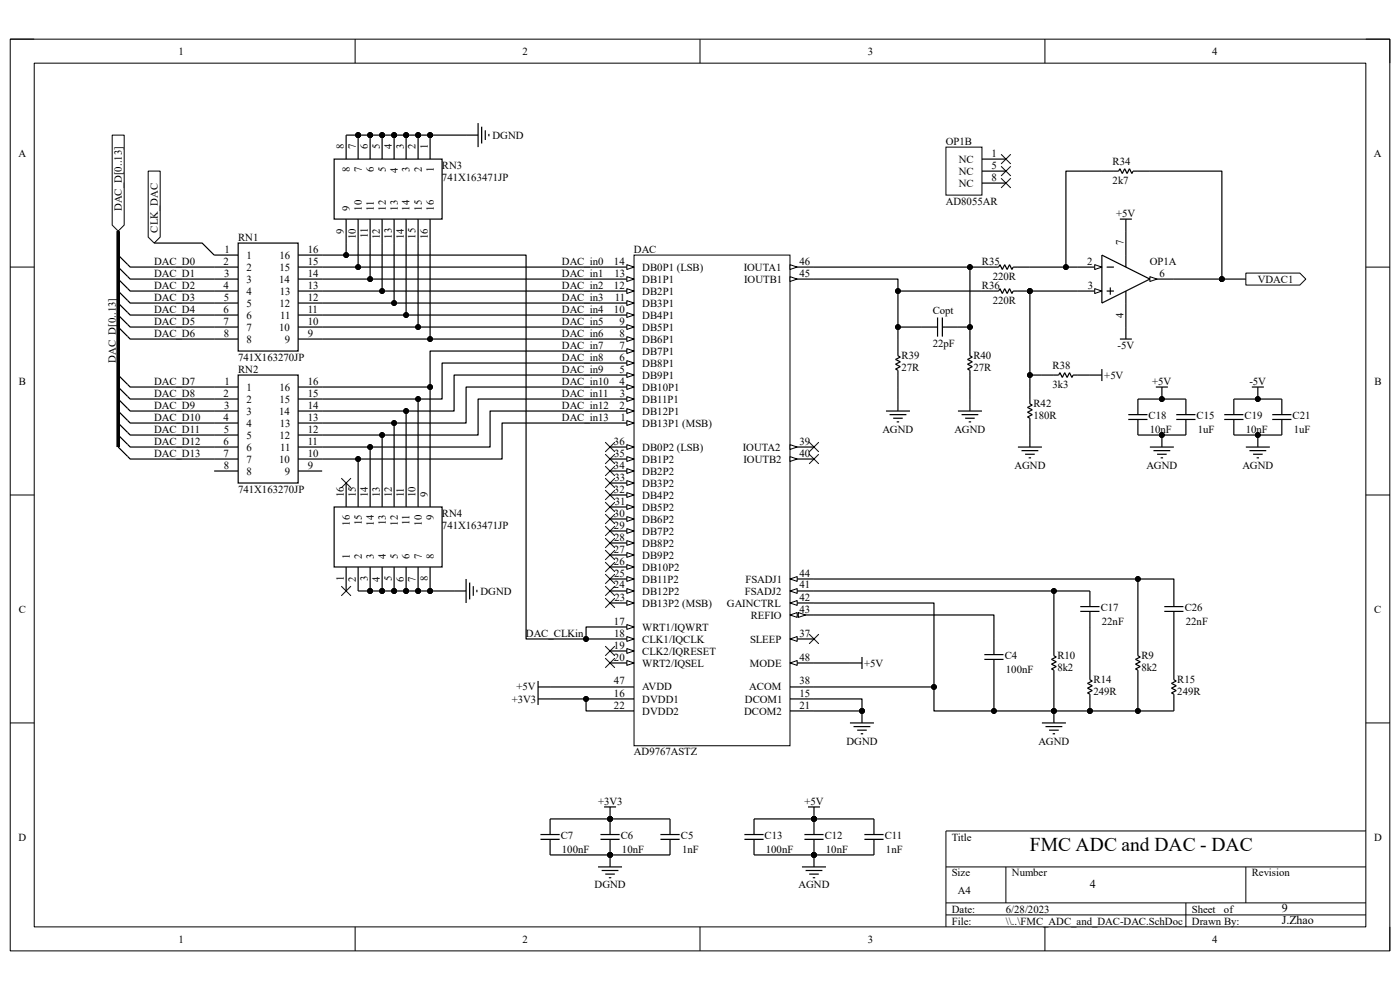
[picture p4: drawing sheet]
<svg xmlns="http://www.w3.org/2000/svg" width="297mm" height="210mm" viewBox="0 0 297 210" stroke-linecap="round" stroke-linejoin="round" font-family="sans-serif">
<path d="M2.2 8.3h292.7v193.4h-292.7z" fill="none" stroke="#000" stroke-width=".21"/>
<path d="M7.3 13.4h282.5v183.2h-282.5z" fill-rule="evenodd" fill="#fff"/>
<g fill="none" stroke="#000" stroke-width=".21">
<path d="M2.2 8.3h5.1M7.3 13.4h282.5v183.2h-282.5zM75.3 8.3v5.1M148.5 8.3v5.1M221.7 8.3v5.1M289.8 8.3h5.1v5.1M2.2 56.7h5.1M289.8 56.7h5.1M2.2 105h5.1M289.8 105h5.1M2.2 153.4h5.1M289.8 153.4h5.1"/>
<path d="M289.8 176.3h-89.1v20.3M75.3 196.6v5.1M148.5 196.6v5.1M200.7 183.9h89.1M200.7 191.5h89.1M200.7 194.1h89.1M213.4 183.9v7.6M221.7 196.6v5.1M251.6 191.5v5.1M264.3 183.9v7.6M294.9 196.6v5.1"/>
<circle cx="182.9" cy="150.8" r=".51"/>
<circle cx="223.6" cy="150.8" r=".51"/>
<circle cx="172.7" cy="173.7" r=".51"/>
<circle cx="172.7" cy="181.4" r=".51"/>
</g>
<g fill="none" stroke="#000" stroke-width=".25">
<path d="M237.6 46.5h2.5M238.9 46.5v7.6M243.9 59.2h5.1M231.2 79.6h2.6M233.8 78.3v2.5M237.6 71.9h2.5M238.9 64.3v7.6M188 87.2h5.1M188.7 88h3.6M189.5 88.7h2M190.2 89.5h.6M190.5 84.7v2.5"/>
<path d="M203.2 87.2h5.1M204 88h3.5M204.8 88.7h2M205.5 89.5h.5M205.8 84.7v2.5M216 94.8h5M216.7 95.6h3.6M217.5 96.4h2M218.2 97.1h.5M218.5 92.3v2.5M180.3 153.4h5.1M181.1 154.1h3.5"/>
<path d="M181.9 154.9h2M182.6 155.7h.5M182.9 150.8v2.6M221 153.4h5.1M221.8 154.1h3.6M222.6 154.9h2M223.3 155.7h.5M223.6 150.8v2.6M171.4 171.2h2.6M172.7 171.2v2.5M170.1 183.9h5.1M170.9 184.7h3.6"/>
<path d="M171.7 185.4h2M172.4 186.2h.5M172.7 181.4v2.5"/>
</g>
<g fill="#000">
<circle cx="182.9" cy="150.8" r=".51"/>
<circle cx="223.6" cy="150.8" r=".51"/>
<circle cx="172.7" cy="173.7" r=".51"/>
<circle cx="172.7" cy="181.4" r=".51"/>
</g>
<path d="M243.9 58.7l1.6 .5-1.6 .5z" fill="#fff"/>
<path d="M243.9 58.7l1.6 .5-1.6 .5z" fill="none" stroke="#000" stroke-width=".21"/>
<path d="M228.7 61.7h5.1" fill="none" stroke="#000" stroke-width=".25"/>
<path d="M232.2 61.2l1.6 .5-1.6 .6z" fill="#fff"/>
<path d="M232.2 61.2l1.6 .5-1.6 .6z" fill="none" stroke="#000" stroke-width=".21"/>
<path d="M228.7 56.7h5.1" fill="none" stroke="#000" stroke-width=".25"/>
<path d="M232.2 56.1l1.6 .6-1.6 .5z" fill="#fff"/>
<path d="M232.2 56.1l1.6 .6-1.6 .5z" fill="none" stroke="#000" stroke-width=".21"/>
<path d="M233.8 54.1l10.1 5.1-10.1 5.1zM234.8 56.7h1.5M238.9 54.1v2.6M234.8 61.7h1.5M235.6 61v1.5M238.9 61.7v2.6" fill="none" stroke="#000" stroke-width=".25"/>
<path d="M134.5 54.1h33.1v104.1h-33.1z" fill-rule="evenodd" fill="#fff"/>
<path d="M134.5 54.1h33.1v104.1h-33.1z" fill="none" stroke="#000" stroke-width=".21"/>
<path d="M129.4 56.7h5.1" fill="none" stroke="#000" stroke-width=".25"/>
<path d="M133 56.1l1.5 .6-1.5 .5z" fill="#fff"/>
<path d="M133 56.1l1.5 .6-1.5 .5z" fill="none" stroke="#000" stroke-width=".21"/>
<path d="M129.4 59.2h5.1" fill="none" stroke="#000" stroke-width=".25"/>
<path d="M133 58.7l1.5 .5-1.5 .5z" fill="#fff"/>
<path d="M133 58.7l1.5 .5-1.5 .5z" fill="none" stroke="#000" stroke-width=".21"/>
<path d="M129.4 61.7h5.1" fill="none" stroke="#000" stroke-width=".25"/>
<path d="M133 61.2l1.5 .5-1.5 .6z" fill="#fff"/>
<path d="M133 61.2l1.5 .5-1.5 .6z" fill="none" stroke="#000" stroke-width=".21"/>
<path d="M129.4 64.3h5.1" fill="none" stroke="#000" stroke-width=".25"/>
<path d="M133 63.8l1.5 .5-1.5 .5z" fill="#fff"/>
<path d="M133 63.8l1.5 .5-1.5 .5z" fill="none" stroke="#000" stroke-width=".21"/>
<path d="M129.4 66.8h5.1" fill="none" stroke="#000" stroke-width=".25"/>
<path d="M133 66.3l1.5 .5-1.5 .5z" fill="#fff"/>
<path d="M133 66.3l1.5 .5-1.5 .5z" fill="none" stroke="#000" stroke-width=".21"/>
<path d="M129.4 69.4h5.1" fill="none" stroke="#000" stroke-width=".25"/>
<path d="M133 68.9l1.5 .5-1.5 .5z" fill="#fff"/>
<path d="M133 68.9l1.5 .5-1.5 .5z" fill="none" stroke="#000" stroke-width=".21"/>
<path d="M129.4 71.9h5.1" fill="none" stroke="#000" stroke-width=".25"/>
<path d="M133 71.4l1.5 .5-1.5 .5z" fill="#fff"/>
<path d="M133 71.4l1.5 .5-1.5 .5z" fill="none" stroke="#000" stroke-width=".21"/>
<path d="M129.4 74.5h5.1" fill="none" stroke="#000" stroke-width=".25"/>
<path d="M133 74l1.5 .5-1.5 .5z" fill="#fff"/>
<path d="M133 74l1.5 .5-1.5 .5z" fill="none" stroke="#000" stroke-width=".21"/>
<path d="M129.4 77h5.1" fill="none" stroke="#000" stroke-width=".25"/>
<path d="M133 76.5l1.5 .5-1.5 .5z" fill="#fff"/>
<path d="M133 76.5l1.5 .5-1.5 .5z" fill="none" stroke="#000" stroke-width=".21"/>
<path d="M129.4 79.6h5.1" fill="none" stroke="#000" stroke-width=".25"/>
<path d="M133 79.1l1.5 .5-1.5 .5z" fill="#fff"/>
<path d="M133 79.1l1.5 .5-1.5 .5z" fill="none" stroke="#000" stroke-width=".21"/>
<path d="M129.4 82.1h5.1" fill="none" stroke="#000" stroke-width=".25"/>
<path d="M133 81.6l1.5 .5-1.5 .5z" fill="#fff"/>
<path d="M133 81.6l1.5 .5-1.5 .5z" fill="none" stroke="#000" stroke-width=".21"/>
<path d="M129.4 84.7h5.1" fill="none" stroke="#000" stroke-width=".25"/>
<path d="M133 84.1l1.5 .6-1.5 .5z" fill="#fff"/>
<path d="M133 84.1l1.5 .6-1.5 .5z" fill="none" stroke="#000" stroke-width=".21"/>
<path d="M129.4 87.2h5.1" fill="none" stroke="#000" stroke-width=".25"/>
<path d="M133 86.7l1.5 .5-1.5 .5z" fill="#fff"/>
<path d="M133 86.7l1.5 .5-1.5 .5z" fill="none" stroke="#000" stroke-width=".21"/>
<path d="M129.4 89.7h5.1" fill="none" stroke="#000" stroke-width=".25"/>
<path d="M133 89.2l1.5 .5-1.5 .5z" fill="#fff"/>
<path d="M133 89.2l1.5 .5-1.5 .5z" fill="none" stroke="#000" stroke-width=".21"/>
<path d="M129.4 94.8h5.1" fill="none" stroke="#000" stroke-width=".25"/>
<path d="M133 94.3l1.5 .5-1.5 .5z" fill="#fff"/>
<path d="M133 94.3l1.5 .5-1.5 .5z" fill="none" stroke="#000" stroke-width=".21"/>
<path d="M129.4 97.4h5.1" fill="none" stroke="#000" stroke-width=".25"/>
<path d="M133 96.9l1.5 .5-1.5 .5z" fill="#fff"/>
<path d="M133 96.9l1.5 .5-1.5 .5z" fill="none" stroke="#000" stroke-width=".21"/>
<path d="M129.4 99.9h5.1" fill="none" stroke="#000" stroke-width=".25"/>
<path d="M133 99.4l1.5 .5-1.5 .5z" fill="#fff"/>
<path d="M133 99.4l1.5 .5-1.5 .5z" fill="none" stroke="#000" stroke-width=".21"/>
<path d="M129.4 102.5h5.1" fill="none" stroke="#000" stroke-width=".25"/>
<path d="M133 102l1.5 .5-1.5 .5z" fill="#fff"/>
<path d="M133 102l1.5 .5-1.5 .5z" fill="none" stroke="#000" stroke-width=".21"/>
<path d="M129.4 105h5.1" fill="none" stroke="#000" stroke-width=".25"/>
<path d="M133 104.5l1.5 .5-1.5 .5z" fill="#fff"/>
<path d="M133 104.5l1.5 .5-1.5 .5z" fill="none" stroke="#000" stroke-width=".21"/>
<path d="M129.4 107.6h5.1" fill="none" stroke="#000" stroke-width=".25"/>
<path d="M133 107l1.5 .6-1.5 .5z" fill="#fff"/>
<path d="M133 107l1.5 .6-1.5 .5z" fill="none" stroke="#000" stroke-width=".21"/>
<path d="M129.4 110.1h5.1" fill="none" stroke="#000" stroke-width=".25"/>
<path d="M133 109.6l1.5 .5-1.5 .5z" fill="#fff"/>
<path d="M133 109.6l1.5 .5-1.5 .5z" fill="none" stroke="#000" stroke-width=".21"/>
<path d="M129.4 112.6h5.1" fill="none" stroke="#000" stroke-width=".25"/>
<path d="M133 112.1l1.5 .5-1.5 .6z" fill="#fff"/>
<path d="M133 112.1l1.5 .5-1.5 .6z" fill="none" stroke="#000" stroke-width=".21"/>
<path d="M129.4 115.2h5.1" fill="none" stroke="#000" stroke-width=".25"/>
<path d="M133 114.7l1.5 .5-1.5 .5z" fill="#fff"/>
<path d="M133 114.7l1.5 .5-1.5 .5z" fill="none" stroke="#000" stroke-width=".21"/>
<path d="M129.4 117.7h5.1" fill="none" stroke="#000" stroke-width=".25"/>
<path d="M133 117.2l1.5 .5-1.5 .5z" fill="#fff"/>
<path d="M133 117.2l1.5 .5-1.5 .5z" fill="none" stroke="#000" stroke-width=".21"/>
<path d="M129.4 120.3h5.1" fill="none" stroke="#000" stroke-width=".25"/>
<path d="M133 119.8l1.5 .5-1.5 .5z" fill="#fff"/>
<path d="M133 119.8l1.5 .5-1.5 .5z" fill="none" stroke="#000" stroke-width=".21"/>
<path d="M129.4 122.8h5.1" fill="none" stroke="#000" stroke-width=".25"/>
<path d="M133 122.3l1.5 .5-1.5 .5z" fill="#fff"/>
<path d="M133 122.3l1.5 .5-1.5 .5z" fill="none" stroke="#000" stroke-width=".21"/>
<path d="M129.4 125.4h5.1" fill="none" stroke="#000" stroke-width=".25"/>
<path d="M133 124.9l1.5 .5-1.5 .5z" fill="#fff"/>
<path d="M133 124.9l1.5 .5-1.5 .5z" fill="none" stroke="#000" stroke-width=".21"/>
<path d="M129.4 127.9h5.1" fill="none" stroke="#000" stroke-width=".25"/>
<path d="M133 127.4l1.5 .5-1.5 .5z" fill="#fff"/>
<path d="M133 127.4l1.5 .5-1.5 .5z" fill="none" stroke="#000" stroke-width=".21"/>
<path d="M129.4 135.6h5.1" fill="none" stroke="#000" stroke-width=".25"/>
<path d="M133 135l1.5 .6-1.5 .5z" fill="#fff"/>
<path d="M133 135l1.5 .6-1.5 .5z" fill="none" stroke="#000" stroke-width=".21"/>
<path d="M129.4 138.1h5.1" fill="none" stroke="#000" stroke-width=".25"/>
<path d="M133 137.6l1.5 .5-1.5 .5z" fill="#fff"/>
<path d="M133 137.6l1.5 .5-1.5 .5z" fill="none" stroke="#000" stroke-width=".21"/>
<path d="M129.4 133h5.1" fill="none" stroke="#000" stroke-width=".25"/>
<path d="M133 132.5l1.5 .5-1.5 .5z" fill="#fff"/>
<path d="M133 132.5l1.5 .5-1.5 .5z" fill="none" stroke="#000" stroke-width=".21"/>
<path d="M129.4 140.6h5.1" fill="none" stroke="#000" stroke-width=".25"/>
<path d="M133 140.1l1.5 .5-1.5 .5z" fill="#fff"/>
<path d="M133 140.1l1.5 .5-1.5 .5z" fill="none" stroke="#000" stroke-width=".21"/>
<path d="M167.6 130.5h5.1M129.4 145.7h5.1M129.4 148.3h5.1M129.4 150.8h5.1M167.6 145.7h5.1M167.6 148.3h5.1M167.6 150.8h5.1" fill="none" stroke="#000" stroke-width=".25"/>
<path d="M167.6 130.5l1.5-.5v1z" fill="#fff"/>
<path d="M167.6 130.5l1.5-.5v1z" fill="none" stroke="#000" stroke-width=".21"/>
<path d="M169.4 130l1.5 .5-1.5 .5z" fill="#fff"/>
<path d="M169.4 130l1.5 .5-1.5 .5z" fill="none" stroke="#000" stroke-width=".21"/>
<path d="M167.6 135.6h5.1" fill="none" stroke="#000" stroke-width=".25"/>
<path d="M167.6 135.6l1.5-.6v1.1z" fill="#fff"/>
<path d="M167.6 135.6l1.5-.6v1.1z" fill="none" stroke="#000" stroke-width=".21"/>
<path d="M167.6 140.6h5.1" fill="none" stroke="#000" stroke-width=".25"/>
<path d="M167.6 140.6l1.5-.5v1z" fill="#fff"/>
<path d="M167.6 140.6l1.5-.5v1z" fill="none" stroke="#000" stroke-width=".21"/>
<path d="M167.6 122.8h5.1" fill="none" stroke="#000" stroke-width=".25"/>
<path d="M167.6 122.8l1.5-.5v1z" fill="#fff"/>
<path d="M167.6 122.8l1.5-.5v1z" fill="none" stroke="#000" stroke-width=".21"/>
<path d="M167.6 127.9h5.1" fill="none" stroke="#000" stroke-width=".25"/>
<path d="M167.6 127.9l1.5-.5v1z" fill="#fff"/>
<path d="M167.6 127.9l1.5-.5v1z" fill="none" stroke="#000" stroke-width=".21"/>
<path d="M167.6 125.4h5.1" fill="none" stroke="#000" stroke-width=".25"/>
<path d="M167.6 125.4l1.5-.5v1z" fill="#fff"/>
<path d="M167.6 125.4l1.5-.5v1z" fill="none" stroke="#000" stroke-width=".21"/>
<path d="M167.6 94.8h5.1" fill="none" stroke="#000" stroke-width=".25"/>
<path d="M167.6 94.3l1.5 .5-1.5 .5z" fill="#fff"/>
<path d="M167.6 94.3l1.5 .5-1.5 .5z" fill="none" stroke="#000" stroke-width=".21"/>
<path d="M167.6 97.4h5.1" fill="none" stroke="#000" stroke-width=".25"/>
<path d="M167.6 96.9l1.5 .5-1.5 .5z" fill="#fff"/>
<path d="M167.6 96.9l1.5 .5-1.5 .5z" fill="none" stroke="#000" stroke-width=".21"/>
<path d="M167.6 56.7h5.1" fill="none" stroke="#000" stroke-width=".25"/>
<path d="M167.6 56.1l1.5 .6-1.5 .5z" fill="#fff"/>
<path d="M167.6 56.1l1.5 .6-1.5 .5z" fill="none" stroke="#000" stroke-width=".21"/>
<path d="M167.6 59.2h5.1" fill="none" stroke="#000" stroke-width=".25"/>
<path d="M167.6 58.7l1.5 .5-1.5 .5z" fill="#fff"/>
<g fill="none" stroke="#000" stroke-width=".21">
<path d="M167.6 58.7l1.5 .5-1.5 .5zM171.7 134.5l2 2.1M173.7 134.5l-2 2.1"/>
<circle cx="246.5" cy="92.3" r=".51"/>
</g>
<path d="M243.9 94.8h5.1M244.7 95.6h3.6M245.5 96.4h2M246.2 97.1h.6M246.5 92.3v2.5M182.9 139.4v2.5M114.2 144.5v5M114.2 145.7h2.5M114.2 148.3h2.5M180.3 140.6h2.6" fill="none" stroke="#000" stroke-width=".25"/>
<circle cx="246.5" cy="92.3" r=".51" fill="#000"/>
<path d="M264.3 57.9h11.5l1.2 1.3-1.2 1.3h-11.5z" fill-rule="evenodd" fill="#fff"/>
<g fill="none" stroke="#000" stroke-width=".21">
<path d="M264.3 57.9h11.5l1.2 1.3-1.2 1.3h-11.5z"/>
<circle cx="246.5" cy="84.7" r=".51"/>
</g>
<path d="M245.2 82.1h2.6M246.5 82.1v2.6" fill="none" stroke="#000" stroke-width=".25"/>
<circle cx="246.5" cy="84.7" r=".51" fill="#000"/>
<path d="M200.7 31.2h7.6v10.2h-7.6z" fill-rule="evenodd" fill="#fff"/>
<g fill="none" stroke="#000" stroke-width=".21">
<path d="M200.7 31.2h7.6v10.2h-7.6zM212.4 32.7l2 2.1M212.4 35.3l2 2M212.4 37.8l2 2.1M214.4 32.7l-2 2.1M214.4 35.3l-2 2M214.4 37.8l-2 2.1M128.4 93.8l2 2M128.4 96.4l2 2M128.4 98.9l2 2M130.4 93.8l-2 2M130.4 96.4l-2 2"/>
<path d="M130.4 98.9l-2 2M171.7 96.4l2 2M171.7 93.8l2 2.1M173.7 96.4l-2 2M173.7 93.8l-2 2.1M128.4 101.4l2 2.1M128.4 104l2 2M128.4 106.5l2 2.1M128.4 109.1l2 2M128.4 111.6l2 2.1M128.4 114.2l2 2M128.4 116.7l2 2.1"/>
<path d="M128.4 119.3l2 2M130.4 101.4l-2 2.1M130.4 104l-2 2M130.4 106.5l-2 2.1M130.4 109.1l-2 2M130.4 111.6l-2 2.1M130.4 114.2l-2 2M130.4 116.7l-2 2.1M130.4 119.3l-2 2M128.4 121.8l2 2M128.4 124.4l2 2M128.4 126.9l2 2"/>
<path d="M128.4 137.1l2 2M128.4 139.6l2 2.1M130.4 121.8l-2 2M130.4 124.4l-2 2M130.4 126.9l-2 2M130.4 137.1l-2 2M130.4 139.6l-2 2.1"/>
<circle cx="231.2" cy="150.8" r=".51"/>
<circle cx="129.4" cy="173.7" r=".51"/>
<circle cx="172.7" cy="173.7" r=".51"/>
<circle cx="129.4" cy="181.4" r=".51"/>
<circle cx="172.7" cy="181.4" r=".51"/>
</g>
<g fill="none" stroke="#000" stroke-width=".25">
<path d="M208.3 33.8h5.1M208.3 36.3h5.1M208.3 38.8h5.1M25.1 92.3l2 2M208.8 138.9h4.1M208.8 139.9h4.1M210.9 135.6v3.3M210.9 139.9v3.3M223.6 135.6v3.5l.5 .3-1 .5 1 .5-1 .5 1 .5-1 .5 .5 .3v3.5M229.2 128.7h4.1M229.2 129.7h4.1M231.2 125.4v3.3"/>
<path d="M231.2 129.7v3.3M241.4 135.6v3.5l.5 .3-1 .5 1 .5-1 .5 1 .5-1 .5 .5 .3v3.5M247 128.7h4.1M247 129.7h4.1M249 125.4v3.3M249 129.7v3.3M231.2 140.6v3.6l.5 .3-1 .5 1 .5-1 .5 1 .5-1 .5 .5 .3v3.5M249 140.6v3.6l.5 .3-1 .5 1 .5-1 .5 1 .5-1 .5 .5 .3v3.5M114.7 177h4M114.7 178.1h4M116.7 173.7v3.3M116.7 178.1v3.3"/>
<path d="M127.4 177h4.1M127.4 178.1h4.1M128.1 171.2h2.6M129.4 171.2v5.8M129.4 178.1v5.8M140.1 177h4.1M140.1 178.1h4.1M142.1 173.7v3.3M142.1 178.1v3.3M157.9 177h4.1M157.9 178.1h4.1M160 173.7v3.3"/>
<path d="M160 178.1v3.3M170.7 177h4M170.7 178.1h4M172.7 173.7v3.3M172.7 178.1v3.3M183.4 177h4.1M183.4 178.1h4.1M185.4 173.7v3.3M185.4 178.1v3.3M126.9 183.9h5.1M127.6 184.7h3.6M128.4 185.4h2"/>
<path d="M129.2 186.2h.5"/>
</g>
<g fill="#000">
<circle cx="231.2" cy="150.8" r=".51"/>
<circle cx="129.4" cy="173.7" r=".51"/>
<circle cx="172.7" cy="173.7" r=".51"/>
<circle cx="129.4" cy="181.4" r=".51"/>
<circle cx="172.7" cy="181.4" r=".51"/>
</g>
<path d="M23.8 28.7h2.5v19l-1.2 1.3-1.3-1.3z" fill-rule="evenodd" fill="#fff"/>
<g fill="none" stroke="#000" stroke-width=".21">
<path d="M23.8 28.7h2.5v19l-1.2 1.3-1.3-1.3z"/>
<circle cx="218.5" cy="61.7" r=".51"/>
<circle cx="266.8" cy="92.3" r=".51"/>
<circle cx="266.8" cy="84.7" r=".51"/>
</g>
<g fill="none" stroke="#000" stroke-width=".25">
<path d="M98.9 28.7h2.5M101.4 26.1v5.1M102.2 26.9v3.5M103 27.6v2.1M103.7 28.4v.5M233.8 36.3h3.5l.3-.5 .5 1 .5-1 .5 1 .5-1 .5 1 .3-.5h3.5M25.1 59.2l2 2M25.1 54.1l2 2M25.1 56.7l2 2M208.3 56.7h3.6l.2-.6 .5 1.1 .5-1.1 .6 1.1 .5-1.1 .5 1.1 .2-.5h3.6M25.1 69.4l2 2M25.1 79.6l2 2"/>
<path d="M25.1 64.3l2 2M25.1 66.8l2 2M25.1 61.7l2 2M190.5 71.9v3.6l.5 .2-1 .6 1 .5-1 .5 1 .5-1 .5 .5 .2v3.6M195.6 69.4h3.3M198.9 67.4v4M199.9 69.4h3.3M199.9 67.4v4M205.8 71.9v3.6l.5 .2-1 .6 1 .5-1 .5 1 .5-1 .5 .5 .2v3.6M208.3 61.7h3.6l.2-.5 .5 1.1 .5-1.1 .6 1.1 .5-1.1 .5 1.1 .2-.6h3.6M221 79.6h3.6l.3-.5 .5 1 .5-1 .5 1 .5-1 .5 1 .3-.5h3.5M25.1 82.1l2 2"/>
<path d="M25.1 94.8l2 2M25.1 87.2l2 2M25.1 89.7l2 2M25.1 84.7l2 2M218.5 82.1v3.6l.5 .2-1 .5 1 .5-1 .6 1 .5-1 .5 .5 .2v3.6M239.4 88h4M239.4 89h4M241.4 84.7v3.3M241.4 89v3.3M249.5 88h4.1M249.5 89h4.1M251.6 84.7v3.3"/>
<path d="M251.6 89v3.3M259.7 88h4.1M259.7 89h4.1M261.8 84.7v3.3M261.8 89v3.3M264.3 94.8h5.1M265.1 95.6h3.5M265.6 82.1h2.5M265.8 96.4h2.1M266.6 97.1h.5M266.8 82.1v2.6M266.8 92.3v2.5"/>
<path d="M269.9 88h4.1M269.9 89h4.1M271.9 84.7v3.3M271.9 89v3.3M96.3 125.4h2.6M98.9 122.8v5.1M99.6 123.6v3.6M100.4 124.4v2M101.2 125.1v.5"/>
</g>
<g fill="#000">
<circle cx="218.5" cy="61.7" r=".51"/>
<circle cx="266.8" cy="92.3" r=".51"/>
<circle cx="266.8" cy="84.7" r=".51"/>
</g>
<path d="M50.5 51.6h12.7v22.9h-12.7z" fill-rule="evenodd" fill="#fff"/>
<g fill="none" stroke="#000" stroke-width=".25">
<path d="M45.4 54.1h5.1M45.4 56.7h5.1M45.4 59.2h5.1M50.5 51.6h12.7v22.9h-12.7zM63.2 54.1h5.1M63.2 56.7h5.1M63.2 59.2h5.1M45.4 61.7h5.1M45.4 64.3h5.1M45.4 66.8h5.1M45.4 69.4h5.1M45.4 71.9h5.1"/>
<path d="M63.2 61.7h5.1M63.2 64.3h5.1M63.2 66.8h5.1M63.2 69.4h5.1M63.2 71.9h5.1"/>
</g>
<path d="M50.5 79.6h12.8v22.9h-12.8z" fill-rule="evenodd" fill="#fff"/>
<g fill="none" stroke="#000" stroke-width=".25">
<path d="M50.5 79.6h12.8v22.9h-12.8zM45.4 82.1h5.1M45.4 84.6h5.1M45.4 87.2h5.1M45.4 89.7h5.1M45.4 92.3h5.1M45.4 94.8h5.1M45.4 97.4h5.1M45.4 99.9h5.1M63.2 82.1h5.1M63.2 84.6h5.1M63.3 87.2h5"/>
<path d="M63.3 89.7h5M63.3 92.3h5M63.3 94.8h5M63.3 97.4h5M63.3 99.9h5"/>
</g>
<g fill="#000">
<circle cx="76" cy="28.7" r=".51"/>
<circle cx="78.5" cy="28.7" r=".51"/>
<circle cx="81.1" cy="28.7" r=".51"/>
<circle cx="83.6" cy="28.7" r=".51"/>
<circle cx="86.2" cy="28.7" r=".51"/>
<circle cx="88.7" cy="28.7" r=".51"/>
<circle cx="91.2" cy="28.7" r=".51"/>
</g>
<g fill="none" stroke="#000" stroke-width=".21">
<circle cx="76" cy="28.7" r=".51"/>
<circle cx="78.5" cy="28.7" r=".51"/>
<circle cx="81.1" cy="28.7" r=".51"/>
<circle cx="83.6" cy="28.7" r=".51"/>
<circle cx="86.2" cy="28.7" r=".51"/>
<circle cx="88.7" cy="28.7" r=".51"/>
<circle cx="91.2" cy="28.7" r=".51"/>
</g>
<path d="M70.9 33.8h22.9v12.7h-22.9z" fill-rule="evenodd" fill="#fff"/>
<g fill="none" stroke="#000" stroke-width=".25">
<path d="M70.9 33.8h22.9v12.7h-22.9zM73.4 28.7v5.1M76 28.7v5.1M78.5 28.7v5.1M81.1 28.7v5.1M83.6 28.7v5.1M86.2 28.7v5.1M88.7 28.7v5.1M91.2 28.7v5.1M73.4 46.5v5.1M76 46.5v5.1M78.5 46.5v5.1"/>
<path d="M81.1 46.5v5.1M83.6 46.5v5.1M86.2 46.5v5.1M88.7 46.5v5.1M91.2 46.5v5.1"/>
</g>
<g fill="#000">
<circle cx="76" cy="28.7" r=".51"/>
<circle cx="78.5" cy="28.7" r=".51"/>
<circle cx="81.1" cy="28.7" r=".51"/>
<circle cx="83.6" cy="28.7" r=".51"/>
<circle cx="86.2" cy="28.7" r=".51"/>
<circle cx="88.7" cy="28.7" r=".51"/>
<circle cx="91.2" cy="28.7" r=".51"/>
<circle cx="78.5" cy="125.4" r=".51"/>
<circle cx="81.1" cy="125.4" r=".51"/>
<circle cx="83.6" cy="125.4" r=".51"/>
<circle cx="86.2" cy="125.4" r=".51"/>
<circle cx="88.7" cy="125.4" r=".51"/>
<circle cx="91.2" cy="125.4" r=".51"/>
</g>
<g fill="none" stroke="#000" stroke-width=".21">
<circle cx="76" cy="28.7" r=".51"/>
<circle cx="78.5" cy="28.7" r=".51"/>
<circle cx="81.1" cy="28.7" r=".51"/>
<circle cx="83.6" cy="28.7" r=".51"/>
<circle cx="86.2" cy="28.7" r=".51"/>
<circle cx="88.7" cy="28.7" r=".51"/>
<circle cx="91.2" cy="28.7" r=".51"/>
<circle cx="78.5" cy="125.4" r=".51"/>
<circle cx="81.1" cy="125.4" r=".51"/>
<circle cx="83.6" cy="125.4" r=".51"/>
<circle cx="86.2" cy="125.4" r=".51"/>
<circle cx="88.7" cy="125.4" r=".51"/>
<circle cx="91.2" cy="125.4" r=".51"/>
</g>
<path d="M70.9 107.6h22.9v12.7h-22.9z" fill-rule="evenodd" fill="#fff"/>
<g fill="none" stroke="#000" stroke-width=".25">
<path d="M70.9 107.6h22.9v12.7h-22.9zM73.4 102.5v5.1M76 102.5v5.1M78.5 102.5v5.1M81.1 102.5v5.1M83.6 102.5v5.1M86.2 102.5v5.1M88.7 102.5v5.1M91.2 102.5v5.1M73.4 120.3v5.1M76 120.3v5.1M78.5 120.3v5.1"/>
<path d="M81.1 120.3v5.1M83.6 120.3v5.1M86.2 120.3v5.1M88.7 120.3v5.1M91.2 120.3v5.1"/>
</g>
<g fill="#000">
<circle cx="78.5" cy="125.4" r=".51"/>
<circle cx="81.1" cy="125.4" r=".51"/>
<circle cx="83.6" cy="125.4" r=".51"/>
<circle cx="86.2" cy="125.4" r=".51"/>
<circle cx="88.7" cy="125.4" r=".51"/>
<circle cx="91.2" cy="125.4" r=".51"/>
</g>
<g fill="none" stroke="#000" stroke-width=".21">
<circle cx="78.5" cy="125.4" r=".51"/>
<circle cx="81.1" cy="125.4" r=".51"/>
<circle cx="83.6" cy="125.4" r=".51"/>
<circle cx="86.2" cy="125.4" r=".51"/>
<circle cx="88.7" cy="125.4" r=".51"/>
<circle cx="91.2" cy="125.4" r=".51"/>
</g>
<path d="M31.4 36.3h2.6v14l-1.3 1.3-1.3-1.3z" fill-rule="evenodd" fill="#fff"/>
<g fill="none" stroke="#000" stroke-width=".21">
<path d="M31.4 36.3h2.6v14l-1.3 1.3-1.3-1.3zM72.4 101.4l2 2.1M74.4 101.4l-2 2.1M72.4 124.4l2 2M74.4 124.4l-2 2"/>
<circle cx="76" cy="28.7" r=".51"/>
<circle cx="78.5" cy="28.7" r=".51"/>
<circle cx="81.1" cy="28.7" r=".51"/>
<circle cx="83.6" cy="28.7" r=".51"/>
<circle cx="86.2" cy="28.7" r=".51"/>
<circle cx="88.7" cy="28.7" r=".51"/>
<circle cx="91.2" cy="28.7" r=".51"/>
<circle cx="73.4" cy="54.1" r=".51"/>
<circle cx="76" cy="56.7" r=".51"/>
<circle cx="78.5" cy="59.2" r=".51"/>
<circle cx="205.8" cy="56.7" r=".51"/>
<circle cx="226.1" cy="56.7" r=".51"/>
<circle cx="259.2" cy="59.2" r=".51"/>
<circle cx="81.1" cy="61.7" r=".51"/>
<circle cx="83.6" cy="64.3" r=".51"/>
<circle cx="86.2" cy="66.8" r=".51"/>
<circle cx="88.7" cy="69.4" r=".51"/>
<circle cx="91.2" cy="71.9" r=".51"/>
<circle cx="190.5" cy="69.4" r=".51"/>
<circle cx="190.5" cy="61.7" r=".51"/>
<circle cx="205.8" cy="69.4" r=".51"/>
<circle cx="218.5" cy="79.6" r=".51"/>
<circle cx="218.5" cy="61.7" r=".51"/>
<circle cx="76" cy="97.4" r=".51"/>
<circle cx="78.5" cy="94.8" r=".51"/>
<circle cx="81.1" cy="92.3" r=".51"/>
<circle cx="83.6" cy="89.7" r=".51"/>
<circle cx="86.2" cy="87.2" r=".51"/>
<circle cx="88.7" cy="84.6" r=".51"/>
<circle cx="91.2" cy="82.1" r=".51"/>
<circle cx="246.5" cy="84.7" r=".51"/>
<circle cx="246.5" cy="92.3" r=".51"/>
<circle cx="266.8" cy="92.3" r=".51"/>
<circle cx="266.8" cy="84.7" r=".51"/>
<circle cx="78.5" cy="125.4" r=".51"/>
<circle cx="81.1" cy="125.4" r=".51"/>
<circle cx="83.6" cy="125.4" r=".51"/>
<circle cx="86.2" cy="125.4" r=".51"/>
<circle cx="88.7" cy="125.4" r=".51"/>
<circle cx="91.2" cy="125.4" r=".51"/>
<circle cx="124.3" cy="135.6" r=".51"/>
<circle cx="223.6" cy="125.4" r=".51"/>
<circle cx="241.4" cy="122.8" r=".51"/>
<circle cx="124.3" cy="148.3" r=".51"/>
<circle cx="182.9" cy="150.8" r=".51"/>
<circle cx="198.1" cy="145.7" r=".51"/>
<circle cx="210.9" cy="150.8" r=".51"/>
<circle cx="223.6" cy="150.8" r=".51"/>
<circle cx="231.2" cy="150.8" r=".51"/>
<circle cx="241.4" cy="150.8" r=".51"/>
<circle cx="129.4" cy="173.7" r=".51"/>
<circle cx="172.7" cy="173.7" r=".51"/>
<circle cx="129.4" cy="181.4" r=".51"/>
<circle cx="172.7" cy="181.4" r=".51"/>
</g>
<path d="M25.1 49v45.8" fill="none" stroke="#000" stroke-width=".76" stroke-linecap="butt"/>
<g fill="none" stroke="#000" stroke-width=".25">
<path d="M73.4 28.7h25.5M233.8 36.3h-7.7v20.4M243.9 36.3h15.3v22.9M27.1 58.7l.5 .5h17.8M27.1 56.1l.5 .6h17.8M32.7 51.6h10.2l2.5 2.5M68.3 59.2h61.1M68.3 56.7h61.1M68.3 54.1h43.3v81.5h17.8M73.4 51.6v2.5M76 51.6v5.1M78.5 51.6v7.6"/>
<path d="M81.1 51.6v10.1M83.6 51.6v12.7M86.2 51.6v15.2M88.7 51.6v17.8M91.2 51.6v20.3M172.7 59.2h17.8v2.5M172.7 56.7h33.1v15.2M205.8 56.7h2.5M218.5 56.7h10.2M249 59.2h15.3M27.1 71.4l.5 .5h17.8M27.1 68.8l.5 .6h17.8"/>
<path d="M27.1 66.3l.5 .5h17.8M27.1 63.7l.5 .6h17.8M27.1 61.2l.5 .5h17.8M68.3 71.9h61.1M68.3 69.4h61.1M68.3 66.8h61.1M68.3 64.3h61.1M68.3 61.7h61.1M129.4 79.6h-33.1v7.6h-10.1M129.4 77h-35.6v7.7h-5.1M129.4 74.5h-38.2v7.6M190.5 69.4h5.1"/>
<path d="M203.2 69.4h2.6M208.3 61.7h-17.8v10.2M221 79.6h-2.5v2.5M228.7 61.7h-10.2v17.9M27.1 84.1l.5 .5h17.8M27.1 81.6l.5 .5h17.8M27.1 96.8l.5 .6h17.8M27.1 94.3l.5 .5h17.8M27.1 91.7l.5 .6h17.8M27.1 89.2l.5 .5h17.8M27.1 86.7l.5 .5h17.8M68.3 97.4h7.7v5.1"/>
<path d="M68.3 94.8h10.2v7.7M68.3 92.3h12.8v10.2M68.3 89.7h15.3v12.8M68.3 87.2h17.9v15.3M68.3 84.7h20.4v17.8M68.3 82.1h22.9v20.4M129.4 89.7h-22.9v7.7h-30.5M129.4 87.2h-25.4v7.6h-25.5M129.4 84.7h-28v7.6h-20.3M129.4 82.1h-30.5v7.6h-15.3M190.5 82.1v2.6M205.8 82.1v2.6"/>
<path d="M241.4 92.3h10.2M241.4 84.7h10.2M261.8 92.3h10.1M261.8 84.7h10.1M76 125.4h20.3M129.4 133h-5.1v2.6M172.7 130.5h38.2v5.1M172.7 127.9h25.4v17.8M172.7 125.4h50.9v10.2M172.7 122.8h76.3v2.6M223.6 125.4h7.6M231.2 133v7.6"/>
<path d="M241.4 122.8v12.8M249 133v7.6M116.7 148.3h12.7M116.7 145.7h12.7M124.3 148.3v2.5h5.1M172.7 148.3h10.2v2.5h-10.2M172.7 145.7h25.4v5.1h43.3M172.7 140.6h7.6M210.9 143.2v7.6M223.6 145.7v5.1M241.4 145.7v5.1h7.6M116.7 173.7h25.4"/>
<path d="M160 173.7h25.4M116.7 181.4h25.4M160 181.4h25.4"/>
</g>
<g fill="#000">
<circle cx="76" cy="28.7" r=".51"/>
<circle cx="78.5" cy="28.7" r=".51"/>
<circle cx="81.1" cy="28.7" r=".51"/>
<circle cx="83.6" cy="28.7" r=".51"/>
<circle cx="86.2" cy="28.7" r=".51"/>
<circle cx="88.7" cy="28.7" r=".51"/>
<circle cx="91.2" cy="28.7" r=".51"/>
<circle cx="73.4" cy="54.1" r=".51"/>
<circle cx="76" cy="56.7" r=".51"/>
<circle cx="78.5" cy="59.2" r=".51"/>
<circle cx="205.8" cy="56.7" r=".51"/>
<circle cx="226.1" cy="56.7" r=".51"/>
<circle cx="259.2" cy="59.2" r=".51"/>
<circle cx="81.1" cy="61.7" r=".51"/>
<circle cx="83.6" cy="64.3" r=".51"/>
<circle cx="86.2" cy="66.8" r=".51"/>
<circle cx="88.7" cy="69.4" r=".51"/>
<circle cx="91.2" cy="71.9" r=".51"/>
<circle cx="190.5" cy="69.4" r=".51"/>
<circle cx="190.5" cy="61.7" r=".51"/>
<circle cx="205.8" cy="69.4" r=".51"/>
<circle cx="218.5" cy="79.6" r=".51"/>
<circle cx="218.5" cy="61.7" r=".51"/>
<circle cx="76" cy="97.4" r=".51"/>
<circle cx="78.5" cy="94.8" r=".51"/>
<circle cx="81.1" cy="92.3" r=".51"/>
<circle cx="83.6" cy="89.7" r=".51"/>
<circle cx="86.2" cy="87.2" r=".51"/>
<circle cx="88.7" cy="84.6" r=".51"/>
<circle cx="91.2" cy="82.1" r=".51"/>
<circle cx="246.5" cy="84.7" r=".51"/>
<circle cx="246.5" cy="92.3" r=".51"/>
<circle cx="266.8" cy="92.3" r=".51"/>
<circle cx="266.8" cy="84.7" r=".51"/>
<circle cx="78.5" cy="125.4" r=".51"/>
<circle cx="81.1" cy="125.4" r=".51"/>
<circle cx="83.6" cy="125.4" r=".51"/>
<circle cx="86.2" cy="125.4" r=".51"/>
<circle cx="88.7" cy="125.4" r=".51"/>
<circle cx="91.2" cy="125.4" r=".51"/>
<circle cx="124.3" cy="135.6" r=".51"/>
<circle cx="223.6" cy="125.4" r=".51"/>
<circle cx="241.4" cy="122.8" r=".51"/>
<circle cx="124.3" cy="148.3" r=".51"/>
<circle cx="182.9" cy="150.8" r=".51"/>
<circle cx="198.1" cy="145.7" r=".51"/>
<circle cx="210.9" cy="150.8" r=".51"/>
<circle cx="223.6" cy="150.8" r=".51"/>
<circle cx="231.2" cy="150.8" r=".51"/>
<circle cx="241.4" cy="150.8" r=".51"/>
<circle cx="129.4" cy="173.7" r=".51"/>
<circle cx="172.7" cy="173.7" r=".51"/>
<circle cx="129.4" cy="181.4" r=".51"/>
<circle cx="172.7" cy="181.4" r=".51"/>
</g>
<text font-size="4.1" x="218.5" y="180.5">FMC ADC and DAC - DAC</text>
<g font-size="2.5">
<text x="231.2" y="188.4">4</text>
<text x="271.9" y="196.1">J.Zhao</text>
<text x="271.9" y="193.5">9</text>
</g>
<g font-size="2.3">
<text x="37.9" y="11.6">1</text>
<text x="110.9" y="11.6">2</text>
<text x="184.1" y="11.6">3</text>
<text x="257.2" y="11.6">4</text>
<text x="104.5" y="29.4">DGND</text>
<text x="3.9" y="33.2">A</text>
<text x="72.9" y="31.7" transform="rotate(-90 72.9 31.7)">8</text>
<text x="75.5" y="31.7" transform="rotate(-90 75.5 31.7)">7</text>
<text x="78" y="31.7" transform="rotate(-90 78 31.7)">6</text>
<text x="80.6" y="31.7" transform="rotate(-90 80.6 31.7)">5</text>
<text x="83.1" y="31.7" transform="rotate(-90 83.1 31.7)">4</text>
<text x="85.6" y="31.7" transform="rotate(-90 85.6 31.7)">3</text>
<text x="88.2" y="31.7" transform="rotate(-90 88.2 31.7)">2</text>
<text x="90.8" y="31.7" transform="rotate(-90 90.8 31.7)">1</text>
<text x="93.8" y="35.8">RN3</text>
<text x="200.7" y="30.7">OP1B</text>
<text x="203.4" y="34.5">NC</text>
<text x="210.4" y="33.2">1</text>
<text x="210.4" y="35.8">5</text>
<text x="236.1" y="35">R34</text>
<text x="291.5" y="33.2">A</text>
<text x="74.2" y="36.5" transform="rotate(-90 74.2 36.5)">8</text>
<text x="76.8" y="36.6" transform="rotate(-90 76.8 36.6)">7</text>
<text x="79.3" y="36.6" transform="rotate(-90 79.3 36.6)">6</text>
<text x="81.8" y="36.5" transform="rotate(-90 81.8 36.5)">5</text>
<text x="84.4" y="36.6" transform="rotate(-90 84.4 36.6)">4</text>
<text x="86.9" y="36.5" transform="rotate(-90 86.9 36.5)">3</text>
<text x="89.5" y="36.6" transform="rotate(-90 89.5 36.6)">2</text>
<text x="92" y="36.4" transform="rotate(-90 92 36.4)">1</text>
<text x="93.8" y="38.3">741X163471JP</text>
<text x="203.4" y="37">NC</text>
<text x="203.4" y="39.6">NC</text>
<text x="210.4" y="38.3">8</text>
<text x="236.1" y="39.1">2k7</text>
<text x="25.9" y="44.8" transform="rotate(-90 25.9 44.8)">DAC_D[0..13]</text>
<text x="74.2" y="44.7" transform="rotate(-90 74.2 44.7)">9</text>
<text x="76.8" y="44.7" transform="rotate(-90 76.8 44.7)">10</text>
<text x="79.3" y="44.7" transform="rotate(-90 79.3 44.7)">11</text>
<text x="81.8" y="44.7" transform="rotate(-90 81.8 44.7)">12</text>
<text x="84.4" y="44.7" transform="rotate(-90 84.4 44.7)">13</text>
<text x="86.9" y="44.7" transform="rotate(-90 86.9 44.7)">14</text>
<text x="89.5" y="44.7" transform="rotate(-90 89.5 44.7)">15</text>
<text x="92" y="44.7" transform="rotate(-90 92 44.7)">16</text>
<text x="200.7" y="43.4">AD8055AR</text>
<text x="236.8" y="46">+5V</text>
<text x="33.5" y="49.4" transform="rotate(-90 33.5 49.4)">CLK_DAC</text>
<text x="47.6" y="53.6">1</text>
<text x="50.5" y="51.1">RN1</text>
<text x="65.3" y="53.6">16</text>
<text x="72.9" y="49.6" transform="rotate(-90 72.9 49.6)">9</text>
<text x="75.5" y="50.7" transform="rotate(-90 75.5 50.7)">10</text>
<text x="78" y="50.5" transform="rotate(-90 78 50.5)">11</text>
<text x="80.6" y="50.7" transform="rotate(-90 80.6 50.7)">12</text>
<text x="83.1" y="50.6" transform="rotate(-90 83.1 50.6)">13</text>
<text x="85.6" y="50.7" transform="rotate(-90 85.6 50.7)">14</text>
<text x="88.2" y="50.7" transform="rotate(-90 88.2 50.7)">15</text>
<text x="90.8" y="50.7" transform="rotate(-90 90.8 50.7)">16</text>
<text x="134.5" y="53.6">DAC</text>
<text x="238.3" y="52.1" transform="rotate(-90 238.3 52.1)">7</text>
<text x="32.7" y="56.1">DAC_D0</text>
<text x="32.7" y="58.7">DAC_D1</text>
<text x="47.4" y="56.1">2</text>
<text x="47.5" y="58.7">3</text>
<text x="52.3" y="54.9">1</text>
<text x="52.3" y="57.4">2</text>
<text x="52.3" y="59.9">3</text>
<text x="59.2" y="59.9">14</text>
<text x="59.3" y="54.9">16</text>
<text x="59.3" y="57.4">15</text>
<text x="65.3" y="58.7">14</text>
<text x="65.3" y="56.1">15</text>
<text x="119.2" y="56.1">DAC_in0</text>
<text x="119.2" y="58.7">DAC_in1</text>
<text x="130.3" y="56.1">14</text>
<text x="130.3" y="58.7">13</text>
<text x="136.3" y="57.4">DB0P1 (LSB)</text>
<text x="136.3" y="59.9">DB1P1</text>
<text x="157.8" y="57.4">IOUTA1</text>
<text x="157.9" y="59.9">IOUTB1</text>
<text x="169.6" y="56.1">46</text>
<text x="169.6" y="58.7">45</text>
<text x="208.3" y="56.1">R35</text>
<text x="210.6" y="59.4">220R</text>
<text x="230.7" y="56.1">2</text>
<text x="243.9" y="56.1">OP1A</text>
<text x="246" y="58.7">6</text>
<text x="266.8" y="59.9">VDAC1</text>
<text x="32.7" y="61.3">DAC_D2</text>
<text x="32.7" y="63.8">DAC_D3</text>
<text x="47.4" y="61.3">4</text>
<text x="47.5" y="63.8">5</text>
<text x="52.3" y="62.5">4</text>
<text x="52.3" y="65.1">5</text>
<text x="59.3" y="65.1">12</text>
<text x="59.4" y="62.5">13</text>
<text x="65.3" y="63.8">12</text>
<text x="65.3" y="61.3">13</text>
<text x="119.2" y="61.3">DAC_in2</text>
<text x="119.2" y="63.8">DAC_in3</text>
<text x="130.3" y="61.3">12</text>
<text x="130.4" y="63.8">11</text>
<text x="136.3" y="62.5">DB2P1</text>
<text x="136.3" y="65.1">DB3P1</text>
<text x="208.3" y="61.3">R36</text>
<text x="210.6" y="64.6">220R</text>
<text x="230.8" y="61.3">3</text>
<text x="32.7" y="66.3">DAC_D4</text>
<text x="32.7" y="68.9">DAC_D5</text>
<text x="32.7" y="71.4">DAC_D6</text>
<text x="47.4" y="66.3">6</text>
<text x="47.4" y="68.9">7</text>
<text x="47.5" y="71.4">8</text>
<text x="52.3" y="67.6">6</text>
<text x="52.3" y="70.1">7</text>
<text x="59.2" y="70.1">10</text>
<text x="59.4" y="67.6">11</text>
<text x="65.3" y="71.4">9</text>
<text x="65.3" y="68.9">10</text>
<text x="65.3" y="66.3">11</text>
<text x="119.2" y="66.3">DAC_in4</text>
<text x="119.2" y="68.9">DAC_in5</text>
<text x="119.2" y="71.4">DAC_in6</text>
<text x="130.3" y="66.3">10</text>
<text x="131.4" y="68.9">9</text>
<text x="131.4" y="71.4">8</text>
<text x="136.3" y="67.6">DB4P1</text>
<text x="136.3" y="70.1">DB5P1</text>
<text x="197.9" y="66.6">Copt</text>
<text x="238.3" y="67.4" transform="rotate(-90 238.3 67.4)">4</text>
<text x="24.6" y="77" transform="rotate(-90 24.6 77)">DAC_D[0..13]</text>
<text x="50.5" y="76.5">741X163270JP</text>
<text x="52.3" y="72.7">8</text>
<text x="60.4" y="72.7">9</text>
<text x="119.2" y="74">DAC_in7</text>
<text x="119.2" y="76.5">DAC_in8</text>
<text x="131.4" y="74">7</text>
<text x="131.4" y="76.5">6</text>
<text x="136.3" y="72.7">DB6P1</text>
<text x="136.3" y="75.2">DB7P1</text>
<text x="136.3" y="77.8">DB8P1</text>
<text x="191.3" y="76.2">R39</text>
<text x="197.9" y="73.7">22pF</text>
<text x="206.5" y="76.2">R40</text>
<text x="237.1" y="74">-5V</text>
<text x="4" y="81.6">B</text>
<text x="32.7" y="81.6">DAC_D7</text>
<text x="47.6" y="81.6">1</text>
<text x="50.5" y="79">RN2</text>
<text x="52.3" y="82.9">1</text>
<text x="59.3" y="82.9">16</text>
<text x="65.3" y="81.6">16</text>
<text x="119.2" y="79">DAC_in9</text>
<text x="119.2" y="81.6">DAC_in10</text>
<text x="131.4" y="81.6">4</text>
<text x="131.4" y="79">5</text>
<text x="136.3" y="80.3">DB9P1</text>
<text x="136.3" y="82.9">DB10P1</text>
<text x="191.3" y="78.8">27R</text>
<text x="206.5" y="78.8">27R</text>
<text x="223.3" y="82.4">3k3</text>
<text x="223.3" y="78.3">R38</text>
<text x="234.3" y="80.3">+5V</text>
<text x="244.4" y="81.6">+5V</text>
<text x="265" y="81.6">-5V</text>
<text x="291.6" y="81.6">B</text>
<text x="32.7" y="84.2">DAC_D8</text>
<text x="32.7" y="86.7">DAC_D9</text>
<text x="32.7" y="89.2">DAC_D10</text>
<text x="47.4" y="84.2">2</text>
<text x="47.4" y="89.2">4</text>
<text x="47.5" y="86.7">3</text>
<text x="52.3" y="85.4">2</text>
<text x="52.3" y="88">3</text>
<text x="59.2" y="88">14</text>
<text x="59.3" y="85.4">15</text>
<text x="65.3" y="89.2">13</text>
<text x="65.3" y="86.7">14</text>
<text x="65.3" y="84.2">15</text>
<text x="119.2" y="84.2">DAC_in11</text>
<text x="119.2" y="86.7">DAC_in12</text>
<text x="119.2" y="89.2">DAC_in13</text>
<text x="131.4" y="86.7">2</text>
<text x="131.5" y="84.2">3</text>
<text x="131.6" y="89.2">1</text>
<text x="136.3" y="85.4">DB11P1</text>
<text x="136.3" y="88">DB12P1</text>
<text x="219.2" y="89">180R</text>
<text x="219.2" y="86.4">R42</text>
<text x="243.7" y="89">C18</text>
<text x="253.9" y="89">C15</text>
<text x="264" y="89">C19</text>
<text x="274.2" y="89">C21</text>
<text x="32.7" y="91.8">DAC_D11</text>
<text x="32.7" y="94.3">DAC_D12</text>
<text x="47.4" y="94.3">6</text>
<text x="47.5" y="91.8">5</text>
<text x="52.3" y="90.5">4</text>
<text x="52.3" y="93">5</text>
<text x="52.3" y="95.6">6</text>
<text x="59.3" y="93">12</text>
<text x="59.4" y="90.5">13</text>
<text x="59.4" y="95.6">11</text>
<text x="65.3" y="94.3">11</text>
<text x="65.3" y="91.8">12</text>
<text x="130.3" y="94.3">36</text>
<text x="136.3" y="90.5">DB13P1 (MSB)</text>
<text x="136.3" y="95.6">DB0P2 (LSB)</text>
<text x="157.6" y="95.6">IOUTA2</text>
<text x="169.6" y="94.3">39</text>
<text x="187.2" y="91.8">AGND</text>
<text x="202.5" y="91.8">AGND</text>
<text x="243.9" y="91.8">10nF</text>
<text x="254.1" y="91.8">1uF</text>
<text x="264.3" y="91.8">10nF</text>
<text x="274.5" y="91.8">1uF</text>
<text x="32.7" y="96.9">DAC_D13</text>
<text x="47.4" y="96.9">7</text>
<text x="47.5" y="99.4">8</text>
<text x="52.3" y="98.1">7</text>
<text x="52.3" y="100.7">8</text>
<text x="59.2" y="98.1">10</text>
<text x="60.4" y="100.7">9</text>
<text x="65.3" y="99.4">9</text>
<text x="65.3" y="96.9">10</text>
<text x="130.3" y="99.4">34</text>
<text x="130.3" y="96.9">35</text>
<text x="130.3" y="101.9">33</text>
<text x="136.3" y="98.1">DB1P2</text>
<text x="136.3" y="100.7">DB2P2</text>
<text x="157.7" y="98.1">IOUTB2</text>
<text x="169.6" y="96.9">40</text>
<text x="215.2" y="99.4">AGND</text>
<text x="243.2" y="99.4">AGND</text>
<text x="263.6" y="99.4">AGND</text>
<text x="50.5" y="104.5">741X163270JP</text>
<text x="72.9" y="105.5" transform="rotate(-90 72.9 105.5)">16</text>
<text x="75.5" y="105.5" transform="rotate(-90 75.5 105.5)">15</text>
<text x="78" y="105.5" transform="rotate(-90 78 105.5)">14</text>
<text x="80.6" y="105.5" transform="rotate(-90 80.6 105.5)">13</text>
<text x="83.1" y="105.5" transform="rotate(-90 83.1 105.5)">12</text>
<text x="85.6" y="105.5" transform="rotate(-90 85.6 105.5)">11</text>
<text x="88.2" y="105.5" transform="rotate(-90 88.2 105.5)">10</text>
<text x="90.8" y="105.5" transform="rotate(-90 90.8 105.5)">9</text>
<text x="130.3" y="104.5">32</text>
<text x="130.4" y="107.1">31</text>
<text x="136.3" y="103.2">DB3P2</text>
<text x="136.3" y="105.8">DB4P2</text>
<text x="74.2" y="111.5" transform="rotate(-90 74.2 111.5)">16</text>
<text x="76.8" y="111.5" transform="rotate(-90 76.8 111.5)">15</text>
<text x="79.3" y="111.5" transform="rotate(-90 79.3 111.5)">14</text>
<text x="81.8" y="111.4" transform="rotate(-90 81.8 111.4)">13</text>
<text x="84.4" y="111.5" transform="rotate(-90 84.4 111.5)">12</text>
<text x="86.9" y="111.3" transform="rotate(-90 86.9 111.3)">11</text>
<text x="89.5" y="111.5" transform="rotate(-90 89.5 111.5)">10</text>
<text x="92" y="110.4" transform="rotate(-90 92 110.4)">9</text>
<text x="93.8" y="109.6">RN4</text>
<text x="93.8" y="112.1">741X163471JP</text>
<text x="130.3" y="109.6">30</text>
<text x="130.3" y="112.1">29</text>
<text x="136.3" y="108.3">DB5P2</text>
<text x="136.3" y="110.9">DB6P2</text>
<text x="136.3" y="113.4">DB7P2</text>
<text x="74.2" y="118.5" transform="rotate(-90 74.2 118.5)">1</text>
<text x="76.8" y="118.5" transform="rotate(-90 76.8 118.5)">2</text>
<text x="79.3" y="118.5" transform="rotate(-90 79.3 118.5)">3</text>
<text x="81.8" y="118.5" transform="rotate(-90 81.8 118.5)">4</text>
<text x="84.4" y="118.5" transform="rotate(-90 84.4 118.5)">5</text>
<text x="86.9" y="118.5" transform="rotate(-90 86.9 118.5)">6</text>
<text x="89.5" y="118.5" transform="rotate(-90 89.5 118.5)">7</text>
<text x="92" y="118.5" transform="rotate(-90 92 118.5)">8</text>
<text x="130.3" y="117.2">27</text>
<text x="130.3" y="119.8">26</text>
<text x="130.3" y="114.7">28</text>
<text x="136.3" y="116">DB8P2</text>
<text x="136.3" y="118.5">DB9P2</text>
<text x="72.9" y="123.2" transform="rotate(-90 72.9 123.2)">1</text>
<text x="75.5" y="123.4" transform="rotate(-90 75.5 123.4)">2</text>
<text x="78" y="123.3" transform="rotate(-90 78 123.3)">3</text>
<text x="80.6" y="123.4" transform="rotate(-90 80.6 123.4)">4</text>
<text x="83.1" y="123.3" transform="rotate(-90 83.1 123.3)">5</text>
<text x="85.6" y="123.4" transform="rotate(-90 85.6 123.4)">6</text>
<text x="88.2" y="123.4" transform="rotate(-90 88.2 123.4)">7</text>
<text x="90.8" y="123.3" transform="rotate(-90 90.8 123.3)">8</text>
<text x="130.3" y="124.8">24</text>
<text x="130.3" y="122.3">25</text>
<text x="136.3" y="121">DB10P2</text>
<text x="136.3" y="123.6">DB11P2</text>
<text x="158.2" y="123.6">FSADJ1</text>
<text x="169.6" y="122.3">44</text>
<text x="169.6" y="124.8">41</text>
<text x="4" y="130">C</text>
<text x="101.9" y="126.2">DGND</text>
<text x="130.3" y="127.4">23</text>
<text x="136.3" y="126.2">DB12P2</text>
<text x="136.3" y="128.7">DB13P2 (MSB)</text>
<text x="154.2" y="128.7">GAINCTRL</text>
<text x="158" y="126.2">FSADJ2</text>
<text x="159.3" y="131.2">REFIO</text>
<text x="169.6" y="130">43</text>
<text x="169.6" y="127.4">42</text>
<text x="233.5" y="129.7">C17</text>
<text x="251.3" y="129.7">C26</text>
<text x="291.5" y="130">C</text>
<text x="111.6" y="135">DAC_CLKin</text>
<text x="130.3" y="137.6">19</text>
<text x="130.3" y="132.5">17</text>
<text x="130.3" y="135">18</text>
<text x="136.3" y="136.3">CLK1/IQCLK</text>
<text x="136.3" y="133.8">WRT1/IQWRT</text>
<text x="159.1" y="136.3">SLEEP</text>
<text x="169.6" y="135">37</text>
<text x="233.8" y="132.5">22nF</text>
<text x="251.6" y="132.5">22nF</text>
<text x="130.3" y="140.1">20</text>
<text x="136.3" y="138.9">CLK2/IQRESET</text>
<text x="136.3" y="141.4">WRT2/IQSEL</text>
<text x="159.1" y="141.4">MODE</text>
<text x="169.6" y="140.1">48</text>
<text x="183.3" y="141.4">+5V</text>
<text x="213.1" y="139.9">C4</text>
<text x="213.4" y="142.7">100nF</text>
<text x="224.3" y="142.4">8k2</text>
<text x="224.3" y="139.9">R10</text>
<text x="242.1" y="142.4">8k2</text>
<text x="242.1" y="139.9">R9</text>
<text x="108.6" y="149.1">+3V3</text>
<text x="109.6" y="146.5">+5V</text>
<text x="130.3" y="145.2">47</text>
<text x="130.3" y="147.8">16</text>
<text x="136.3" y="146.5">AVDD</text>
<text x="136.3" y="149.1">DVDD1</text>
<text x="158" y="149.1">DCOM1</text>
<text x="159" y="146.5">ACOM</text>
<text x="169.6" y="145.2">38</text>
<text x="169.6" y="147.8">15</text>
<text x="232" y="147.5">249R</text>
<text x="232" y="144.9">R14</text>
<text x="249.8" y="147.5">249R</text>
<text x="249.8" y="144.9">R15</text>
<text x="130.3" y="150.3">22</text>
<text x="136.3" y="151.6">DVDD2</text>
<text x="157.9" y="151.6">DCOM2</text>
<text x="169.6" y="150.3">21</text>
<text x="134.5" y="160.2">AD9767ASTZ</text>
<text x="179.6" y="157.9">DGND</text>
<text x="220.3" y="157.9">AGND</text>
<text x="126.9" y="170.7">+3V3</text>
<text x="170.6" y="170.7">+5V</text>
<text x="3.9" y="178.3">D</text>
<text x="119" y="178.1">C7</text>
<text x="131.7" y="178.1">C6</text>
<text x="144.4" y="178.1">C5</text>
<text x="162.2" y="178.1">C13</text>
<text x="175" y="178.1">C12</text>
<text x="187.7" y="178.1">C11</text>
<text x="201.9" y="178.3">Title</text>
<text x="291.5" y="178.3">D</text>
<text x="119.2" y="180.8">100nF</text>
<text x="132" y="180.8">10nF</text>
<text x="144.7" y="180.8">1nF</text>
<text x="162.5" y="180.8">100nF</text>
<text x="175.2" y="180.8">10nF</text>
<text x="188" y="180.8">1nF</text>
<text x="201.9" y="185.9">Size</text>
<text x="214.7" y="185.9">Number</text>
<text x="265.5" y="185.9">Revision</text>
<text x="126.2" y="188.5">DGND</text>
<text x="169.4" y="188.5">AGND</text>
<text x="203.2" y="189.7">A4</text>
<text x="201.9" y="193.6">Date:</text>
<text x="201.9" y="196.1">File:</text>
<text x="213.4" y="193.6">6/28/2023</text>
<text x="213.4" y="196.1">\\..\FMC_ADC_and_DAC-DAC.SchDoc</text>
<text x="252.8" y="196.1">Drawn By:</text>
<text x="252.9" y="193.6">Sheet</text>
<text x="259.7" y="193.6">of</text>
<text x="37.9" y="199.9">1</text>
<text x="110.9" y="199.9">2</text>
<text x="184.1" y="199.9">3</text>
<text x="257.2" y="199.9">4</text>
</g>
</svg>
